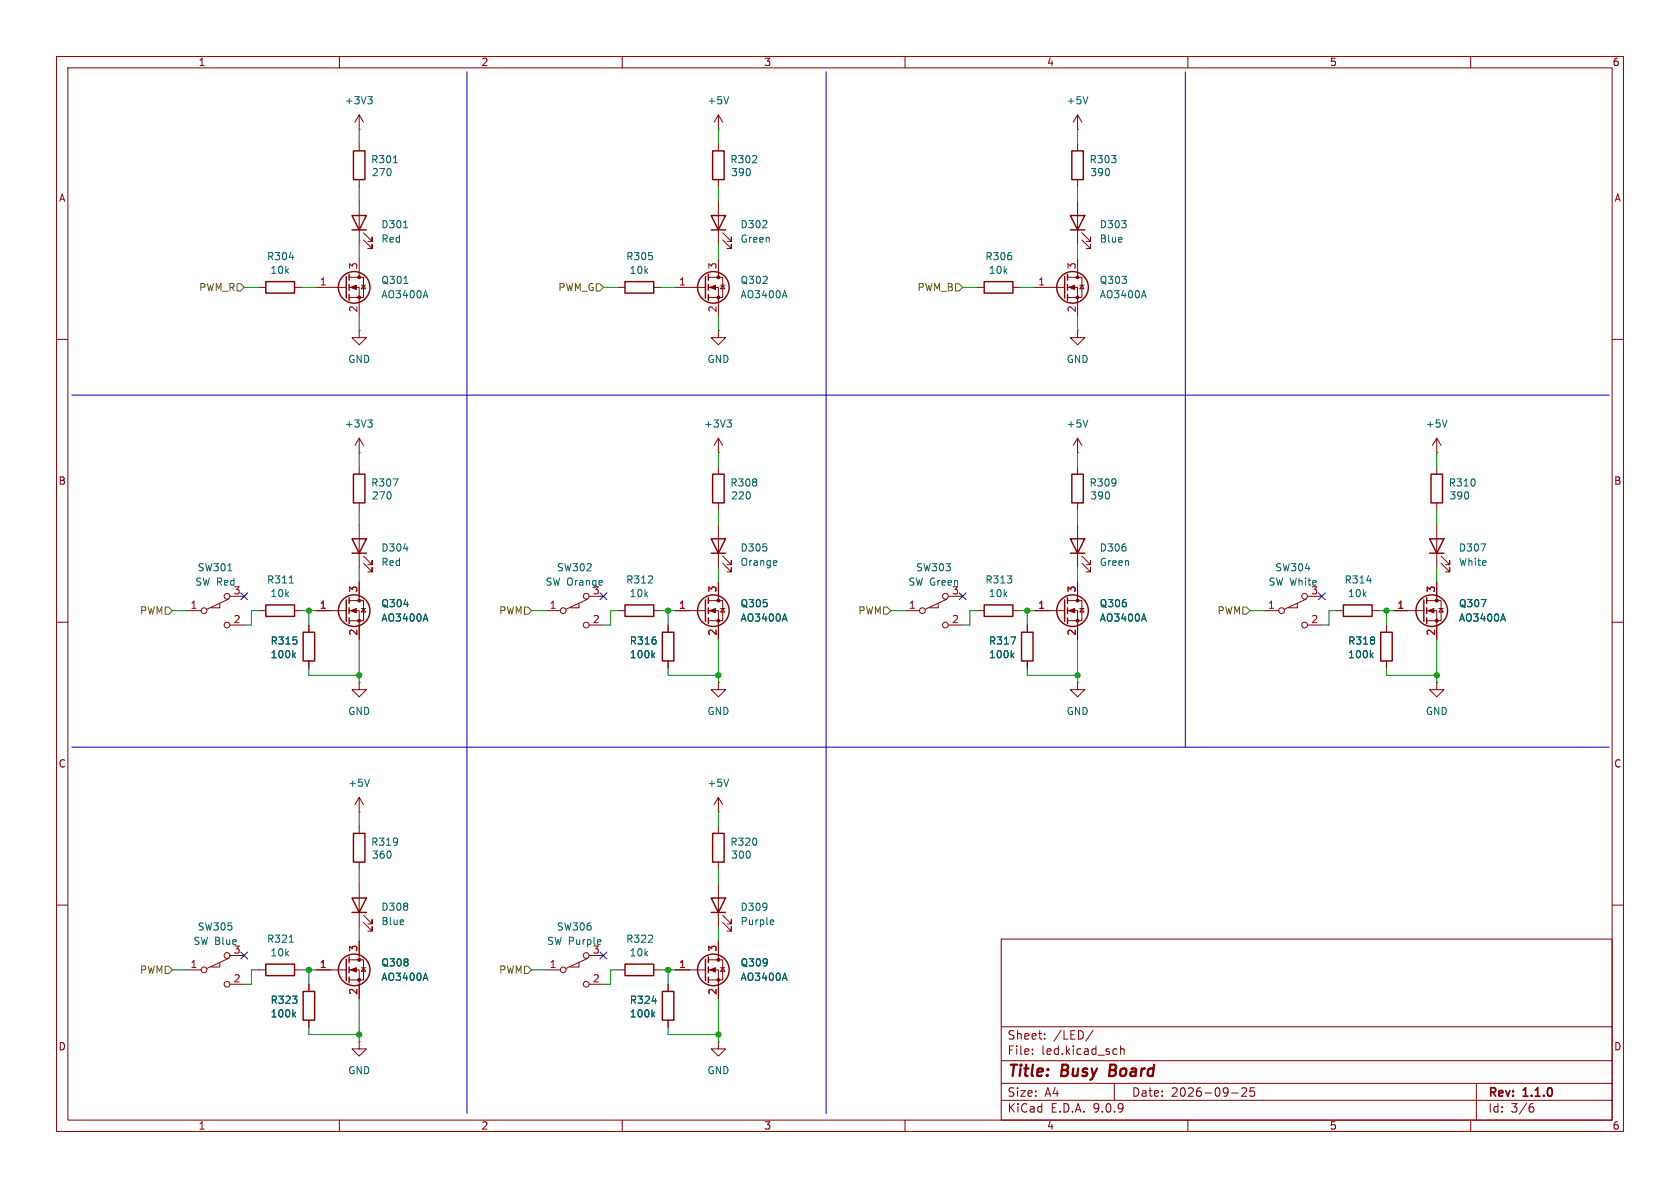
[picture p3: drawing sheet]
<svg xmlns="http://www.w3.org/2000/svg" width="297mm" height="210mm" viewBox="0 0 297 210" stroke-linecap="round" stroke-linejoin="round" font-family="sans-serif">
<g fill="none" stroke="#840000" stroke-width=".18">
<path d="M10 10h277v190h-277zM12 12h273v186h-273zM60 10v2M110 10v2M160 10v2M210 10v2M260 10v2M63.5 22.9h.1M63.5 20.3v2.6M63.5 25.4v1.3M63.5 31.8v1.2M63.5 35.6v7.6"/>
<path d="M63.5 20.3l-.8 1.3M63.5 20.3l.8 1.3M127 22.9h.1M127 20.3v2.6M127 25.4v1.3M127 31.8v1.2M127 35.6v7.6M127 20.3l-.8 1.3M127 20.3l.8 1.3M190.5 22.9h.1M190.5 20.3v2.6M190.5 25.4v1.3"/>
<path d="M190.5 31.8v1.2M190.5 35.6v7.6M190.5 20.3l-.8 1.3M190.5 20.3l.8 1.3M45.7 50.8h1.3M52.1 50.8h1.2M55.9 50.8h5.3M61.7 49h2.6v3.6h-2.6M61.7 50.8h1.8v5.1M63.5 58.4v1.3h1.3l-1.3 1.3-1.3-1.3h1.3M63.5 58.4h.1M63.5 45.7v3.3"/>
<path d="M63.9 50.4h.7M64.3 42.4l1.5 1.5v-.7v.7h-.8M64.3 41.1l1.5 1.6v-.8v.8h-.8M64.3 50.4l.3 .7h-.7zM109.2 50.8h1.3M115.6 50.8h1.2M119.4 50.8h5.3M125.2 49h2.6v3.6h-2.6M125.2 50.8h1.8v5.1M127 58.4v1.3h1.3l-1.3 1.3-1.3-1.3h1.3M127 58.4h.1M127 45.7v3.3"/>
<path d="M127.4 50.4h.7M127.8 42.4l1.5 1.5v-.7v.7h-.8M127.8 41.1l1.5 1.6v-.8v.8h-.8M127.8 50.4l.3 .7h-.7zM172.7 50.8h1.3M179.1 50.8h1.2M182.9 50.8h5.3M188.7 49h2.6v3.6h-2.6M188.7 50.8h1.8v5.1M190.5 58.4v1.3h1.3l-1.3 1.3-1.3-1.3h1.3M190.5 58.4h.1M190.5 45.7v3.3"/>
<path d="M190.9 50.4h.7M191.3 50.4l.3 .7h-.7zM191.3 42.4l1.5 1.5v-.7v.7h-.8M191.3 41.1l1.5 1.6v-.8v.8h-.8M10 60h2M63.5 77.5v2.5M63.5 77.5l-.8 1.2M63.5 77.5l.8 1.2M127 77.5v2.5M127 77.5l-.8 1.2M127 77.5l.8 1.2M190.5 77.5v2.5"/>
<path d="M190.5 77.5l-.8 1.2M190.5 77.5l.8 1.2M254 77.5v2.5M254 77.5l-.8 1.2M254 77.5l.8 1.2M285 60h2M63.5 80h.1M63.5 82.6v1.2M63.5 88.9v1.3M63.5 92.7v7.6M64.3 99.6l1.5 1.5v-.8v.8h-.8M64.3 98.3l1.5 1.5v-.7v.7h-.8"/>
<path d="M127 80h.1M127 82.6v1.2M127 88.9v1.3M127 92.7v7.6M127.8 99.6l1.5 1.5v-.8v.8h-.8M127.8 98.3l1.5 1.5v-.7v.7h-.8M190.5 80h.1M190.5 82.6v1.2M190.5 88.9v1.3M190.5 92.7v7.6M191.3 99.6l1.5 1.5v-.8v.8h-.8M191.3 98.3l1.5 1.5v-.7v.7h-.8"/>
<path d="M254 80h.1M254 82.6v1.2M254 88.9v1.3M254 92.7v7.6M254.8 99.6l1.5 1.5v-.8v.8h-.8M254.8 98.3l1.5 1.5v-.7v.7h-.8M10 110h2M33 108h2.6M38.9 106.7v.7h-1.6M40.4 105.9l-3.8 1.8M40.6 105.4h2.6M40.6 110.5h2.6"/>
<path d="M45.7 108h1.3M52.1 108h1.2M54.6 110.5v1.3M54.6 116.8v1.3M55.9 108h5.3M61.7 106.2h2.6v3.5h-2.6M61.7 108h1.8v5M63.5 102.9v3.3M63.9 107.6h.7M64.3 107.6l.3 .6h-.7zM96.5 108h2.6M102.4 106.7v.7h-1.6"/>
<path d="M103.9 105.9l-3.8 1.8M104.1 105.4h2.6M104.1 110.5h2.6M109.2 108h1.3M115.6 108h1.2M118.1 110.5v1.3M118.1 116.8v1.3M119.4 108h5.3M125.2 106.2h2.6v3.5h-2.6M125.2 108h1.8v5M127 102.9v3.3M127.4 107.6h.7"/>
<path d="M127.8 107.6l.3 .6h-.7zM160 108h2.6M165.9 106.7v.7h-1.6M167.4 105.9l-3.8 1.8M167.6 105.4h2.6M167.6 110.5h2.6M172.7 108h1.3M179.1 108h1.2M181.6 110.5v1.3M181.6 116.8v1.3M182.9 108h5.3M188.7 106.2h2.6v3.5h-2.6"/>
<path d="M188.7 108h1.8v5M190.5 102.9v3.3M190.9 107.6h.7M191.3 107.6l.3 .6h-.7zM223.5 108h2.6M229.4 106.7v.7h-1.6M230.9 105.9l-3.8 1.8M231.1 105.4h2.6M231.1 110.5h2.6M236.2 108h1.3M242.6 108h1.2M245.1 110.5v1.3"/>
<path d="M245.1 116.8v1.3M246.4 108h5.3M252.2 106.2h2.6v3.5h-2.6M252.2 108h1.8v5M254 102.9v3.3M254.4 107.6h.7M254.8 107.6l.3 .6h-.7zM285 110h2M63.5 120.7v1.2h1.3l-1.3 1.3-1.3-1.3h1.3M63.5 120.7h.1M127 120.7v1.2h1.3l-1.3 1.3-1.3-1.3h1.3M127 120.7h.1"/>
<path d="M190.5 120.7v1.2h1.3l-1.3 1.3-1.3-1.3h1.3M190.5 120.7h.1M254 120.7v1.2h1.3l-1.3 1.3-1.3-1.3h1.3M254 120.7h.1M63.5 143.5h.1M63.5 141l-.8 1.2M63.5 141l.8 1.2M63.5 141v2.5M63.5 146.1v1.2M63.5 152.4v1.3M63.5 156.2v7.6M127 143.5h.1"/>
<path d="M127 141v2.5M127 146.1v1.2M127 152.4v1.3M127 156.2v7.6M127 141l-.8 1.2M127 141l.8 1.2M10 160h2M33 171.5h2.6M38.9 170.2v.7h-1.6M40.4 169.4l-3.8 1.8M40.6 168.9h2.6M40.6 174h2.6"/>
<path d="M45.7 171.5h1.3M52.1 171.5h1.2M54.6 174v1.3M55.9 171.5h5.3M61.7 169.7h2.6v3.5h-2.6M61.7 171.5h1.8v5M63.5 166.4v3.3M63.9 171.1h.7M64.3 163.1l1.5 1.5v-.8v.8h-.8M64.3 161.8l1.5 1.5v-.7v.7h-.8M64.3 171.1l.3 .6h-.7zM96.5 171.5h2.6"/>
<path d="M102.4 170.2v.7h-1.6M103.9 169.4l-3.8 1.8M104.1 168.9h2.6M104.1 174h2.6M109.2 171.5h1.3M115.6 171.5h1.2M118.1 174v1.3M119.4 171.5h5.3M125.2 169.7h2.6v3.5h-2.6M125.2 171.5h1.8v5M127 166.4v3.3M127.4 171.1h.7"/>
<path d="M127.8 163.1l1.5 1.5v-.8v.8h-.8M127.8 161.8l1.5 1.5v-.7v.7h-.8M127.8 171.1l.3 .6h-.7zM177 166h108v32h-108zM285 160h2M54.6 180.3v1.3M60 198v2M63.5 184.2v1.2h1.3l-1.3 1.3-1.3-1.3h1.3M63.5 184.2h.1M110 198v2M118.1 180.3v1.3M127 184.2v1.2h1.3l-1.3 1.3-1.3-1.3h1.3"/>
<path d="M127 184.2h.1M160 198v2M177 194.5h108M177 191.5h108M177 187.5h108M177 181.5h108M182.5 186.3v.1M182.5 185.5v.1M184.7 183.6v.1M184.7 182.8v.1M193.2 182.1l-1.2 2M197 191.5v3"/>
<path d="M197.3 185.4l.2 .1M197.5 186.3l-.2 .1M198.1 184.9v1.5M198.1 185.5l.2-.1 .4 .1v.9M210 198v2M217.7 193.2h1.2M219.5 192.4l.6-.1 .2 .1 .1 .3-.9 1.1h.9M221.7 192.3h-.7v.7l.2-.1h.5l.1 .3-.1 .5-.2 .1-.5-.1M260 198v2M261 191.5v6.5M270.6 195.7h.4l.2 .3-.1 .5-.5 .1M271 195.1l-.4 .1"/>
<circle cx="36.1" cy="108" r=".51"/>
<circle cx="40.1" cy="110.5" r=".51"/>
<circle cx="40.1" cy="105.4" r=".51"/>
<circle cx="99.6" cy="108" r=".51"/>
<circle cx="103.6" cy="105.4" r=".51"/>
<circle cx="103.6" cy="110.5" r=".51"/>
<circle cx="163.1" cy="108" r=".51"/>
<circle cx="167.1" cy="105.4" r=".51"/>
<circle cx="167.1" cy="110.5" r=".51"/>
<circle cx="226.6" cy="108" r=".51"/>
<circle cx="230.6" cy="105.4" r=".51"/>
<circle cx="230.6" cy="110.5" r=".51"/>
<circle cx="36.1" cy="171.5" r=".51"/>
<circle cx="40.1" cy="168.9" r=".51"/>
<circle cx="40.1" cy="174" r=".51"/>
<circle cx="99.6" cy="171.5" r=".51"/>
<circle cx="103.6" cy="174" r=".51"/>
<circle cx="103.6" cy="168.9" r=".51"/>
</g>
<path d="M196.3 188.2l-.2 2h.7" fill="none" stroke="#840000" stroke-width=".4"/>
<g fill="none" stroke="#840000" stroke-width=".25">
<path d="M62.2 38.1h2.6l-1.3 2.5zM62.5 26.7h2v5.1h-2zM125.7 38.1h2.6l-1.3 2.5zM126 26.7h2v5.1h-2zM189.2 38.1h2.6l-1.3 2.5zM189.5 26.7h2v5.1h-2zM47 49.8h5.1v2h-5.1zM61.2 48.9v3.8M61.7 48.5v1M61.7 50.3v1M61.7 52.1v1M62.2 40.6h2.6"/>
<path d="M110.5 49.8h5.1v2h-5.1zM124.7 48.9v3.8M125.2 48.5v1M125.2 50.3v1M125.2 52.1v1M125.7 40.6h2.6M174 49.8h5.1v2h-5.1zM188.2 48.9v3.8M188.7 48.5v1M188.7 50.3v1M188.7 52.1v1M189.2 40.6h2.6"/>
<path d="M62.2 95.3h2.6l-1.3 2.5zM62.2 97.8h2.6M62.5 83.8h2v5.1h-2zM125.7 95.3h2.6l-1.3 2.5zM125.7 97.8h2.6M126 83.8h2v5.1h-2zM189.2 95.3h2.6l-1.3 2.5zM189.2 97.8h2.6M189.5 83.8h2v5.1h-2zM252.7 95.3h2.6l-1.3 2.5zM252.7 97.8h2.6M253 83.8h2v5.1h-2z"/>
<path d="M47 106.9h5.1v2.1h-5.1zM53.6 111.8h2v5h-2zM61.2 106v3.9M61.7 105.7v1M61.7 107.4v1.1M61.7 109.2v1M110.5 106.9h5.1v2.1h-5.1zM117.1 111.8h2v5h-2zM124.7 106v3.9M125.2 105.7v1M125.2 107.4v1.1M125.2 109.2v1"/>
<path d="M174 106.9h5.1v2.1h-5.1zM180.6 111.8h2v5h-2zM188.2 106v3.9M188.7 105.7v1M188.7 107.4v1.1M188.7 109.2v1M237.5 106.9h5.1v2.1h-5.1zM244.1 111.8h2v5h-2zM251.7 106v3.9M252.2 105.7v1M252.2 107.4v1.1M252.2 109.2v1"/>
<path d="M62.2 158.8h2.6l-1.3 2.5zM62.5 147.3h2v5.1h-2zM125.7 158.8h2.6l-1.3 2.5zM126 147.3h2v5.1h-2zM47 170.4h5.1v2.1h-5.1zM53.6 175.3h2v5h-2zM61.2 169.5v3.9M61.7 169.2v1M61.7 170.9v1.1M61.7 172.7v1M62.2 161.3h2.6M110.5 170.4h5.1v2.1h-5.1z"/>
<path d="M117.1 175.3h2v5h-2zM124.7 169.5v3.9M125.2 169.2v1M125.2 170.9v1.1M125.2 172.7v1M125.7 161.3h2.6"/>
<circle cx="62.6" cy="50.8" r="2.79"/>
<circle cx="126.1" cy="50.8" r="2.79"/>
<circle cx="189.6" cy="50.8" r="2.79"/>
<circle cx="62.6" cy="107.9" r="2.79"/>
<circle cx="126.1" cy="107.9" r="2.79"/>
<circle cx="189.6" cy="107.9" r="2.79"/>
<circle cx="253.1" cy="107.9" r="2.79"/>
<circle cx="62.6" cy="171.4" r="2.79"/>
<circle cx="126.1" cy="171.4" r="2.79"/>
</g>
<g fill="#840000" stroke="#840000" stroke-width=".18">
<path d="M189 50.8l1-.4v.8z"/>
<path d="M62 171.5l1-.4v.7z"/>
<path d="M62 108l1-.4v.7z"/>
<path d="M62 50.8l1-.4v.8z"/>
<path d="M189 108l1-.4v.7z"/>
<path d="M125.5 50.8l1-.4v.8z"/>
<path d="M125.5 171.5l1-.4v.7z"/>
<path d="M252.5 108l1-.4v.7z"/>
<path d="M125.5 108l1-.4v.7z"/>
<circle cx="190.5" cy="49" r=".25"/>
<circle cx="190.5" cy="52.6" r=".25"/>
<circle cx="63.5" cy="169.7" r=".25"/>
<circle cx="63.5" cy="173.2" r=".25"/>
<circle cx="63.5" cy="106.2" r=".25"/>
<circle cx="63.5" cy="109.7" r=".25"/>
<circle cx="63.5" cy="49" r=".25"/>
<circle cx="63.5" cy="52.6" r=".25"/>
<circle cx="190.5" cy="106.2" r=".25"/>
<circle cx="190.5" cy="109.7" r=".25"/>
<circle cx="127" cy="49" r=".25"/>
<circle cx="127" cy="52.6" r=".25"/>
<circle cx="127" cy="169.7" r=".25"/>
<circle cx="127" cy="173.2" r=".25"/>
<circle cx="254" cy="106.2" r=".25"/>
<circle cx="254" cy="109.7" r=".25"/>
<circle cx="127" cy="106.2" r=".25"/>
<circle cx="127" cy="109.7" r=".25"/>
</g>
<g fill="none" stroke="#006464" stroke-width=".18">
<path d="M65 17.1h.8l-.4 .5M65.6 17.6l.2 .2v.3l-.2 .3M128.8 17.1l-.4 1.3M192.3 17.1l-.4 1.3M69.6 28.8h.7M51.1 45.5h.8M71.4 40.3h.7M71.4 50.1h.7M75.2 51.4l.4 1.2M138.7 51.4l.4 1.2M202.2 51.4l.4 1.2M65 74.2h.8l-.4 .5"/>
<path d="M65.6 74.7l.2 .3v.3l-.2 .2M128.5 74.2h.8l-.4 .5M129.1 74.7l.2 .3v.3l-.2 .2M192.3 74.2l-.4 1.3M255.8 74.2l-.4 1.3M69.5 84.7h.8l-.5 1.2M71.4 97h.7M137.2 99.1l.1 .3-.6 .1M137.3 99.9l-.1 .1M261.8 96.1h.8l-.5 1.3M40.3 100.9h.7M51.1 103.1h.8"/>
<path d="M51.9 115.8l.4 .5M52.3 115.4l-.5 .5M75.2 108.5l.4 1.3M115.4 115.8l.4 .5M115.8 115.4l-.5 .5M138.7 108.5l.4 1.3M178.7 112.6h.9l-.6 1.3M178.9 115.8l.4 .5M179.3 115.4l-.5 .5M202.2 108.5l.4 1.3M241.6 102.6h.8M242.4 115.8l.4 .5"/>
<path d="M242.8 115.4l-.5 .5M265.7 108.5l.4 1.3M65.3 137.7l-.4 1.3M128.8 137.7l-.4 1.3M51.1 166.6h.8M51.9 179.3l.4 .5M52.3 178.9l-.5 .5M75.2 172l.4 1.3M106 166.1l.2 .3-.6 .1M115.3 176.9h.8M115.4 179.3l.4 .5M115.8 178.9l-.5 .5"/>
<path d="M136.4 162.6l.3 .1 .1 .2-.6 .1M136.7 163.4l-.3 .1M138.7 172l.4 1.3"/>
</g>
<path d="M41.9 50.2h.6l.7 .6-.7 .6h-.6zM105.4 50.2h.6l.7 .6-.7 .6h-.6zM168.9 50.2h.6l.7 .6-.7 .6h-.6zM29.2 107.3h.6l.7 .7-.7 .6h-.6zM92.7 107.3h.6l.7 .7-.7 .6h-.6zM156.2 107.3h.6l.7 .7-.7 .6h-.6zM219.7 107.3h.6l.7 .7-.7 .6h-.6zM29.2 170.8h.6l.7 .7-.7 .6h-.6zM92.7 170.8h.6l.7 .7-.7 .6h-.6z" fill="none" stroke="#725600" stroke-width=".18"/>
<path d="M82.5 12.7v184.2M146 12.7v184.2M209.5 12.7v119.4M12.7 69.9h271.8M12.7 132.1h271.8" fill="none" stroke="#0000c2" stroke-width=".18"/>
<g fill="none" stroke="#009600" stroke-width=".18">
<path d="M63.5 22.9v2.5M63.5 33v2.6M127 22.9v2.5M127 33v2.6M190.5 22.9v2.5M190.5 33v2.6M43.2 50.8h2.5M53.3 50.8h2.6M63.5 43.2v2.5M63.5 55.9v2.5M106.7 50.8h2.5M116.8 50.8h2.6"/>
<path d="M127 43.2v2.5M127 55.9v2.5M170.2 50.8h2.5M180.3 50.8h2.6M190.5 43.2v2.5M190.5 55.9v2.5M63.5 80v2.6M63.5 90.2v2.5M127 80v2.6M127 90.2v2.5M190.5 80v2.6M190.5 90.2v2.5"/>
<path d="M254 80v2.6M254 90.2v2.5M30.5 108h2.5M45.7 108h-1.3v2.5h-1.2M53.3 108h2.6M54.6 118.1v1.3h8.9M54.6 108v2.5M63.5 100.3v2.6M63.5 113v7.7M94 108h2.5M109.2 108h-1.3v2.5h-1.2M116.8 108h2.6"/>
<path d="M118.1 118.1v1.3h8.9M118.1 108v2.5M127 100.3v2.6M127 113v7.7M157.5 108h2.5M172.7 108h-1.3v2.5h-1.2M180.3 108h2.6M181.6 118.1v1.3h8.9M181.6 108v2.5M190.5 100.3v2.6M190.5 113v7.7M221 108h2.5"/>
<path d="M236.2 108h-1.3v2.5h-1.2M243.8 108h2.6M245.1 118.1v1.3h8.9M245.1 108v2.5M254 100.3v2.6M254 113v7.7M63.5 143.5v2.6M63.5 153.7v2.5M127 143.5v2.6M127 153.7v2.5M30.5 171.5h2.5M45.7 171.5h-1.3v2.5h-1.2"/>
<path d="M53.3 171.5h2.6M54.6 171.5v2.5M63.5 163.8v2.6M63.5 176.5v7.7M94 171.5h2.5M109.2 171.5h-1.3v2.5h-1.2M116.8 171.5h2.6M118.1 171.5v2.5M127 163.8v2.6M127 176.5v7.7M54.6 181.6v1.3h8.9M118.1 181.6v1.3h8.9"/>
</g>
<path d="M42.6 104.8l1.2 1.2M43.8 104.8l-1.2 1.2M106.1 104.8l1.2 1.2M107.3 104.8l-1.2 1.2M169.6 104.8l1.2 1.2M170.8 104.8l-1.2 1.2M233.1 104.8l1.2 1.2M234.3 104.8l-1.2 1.2M42.6 168.3l1.2 1.2M43.8 168.3l-1.2 1.2M106.1 168.3l1.2 1.2M107.3 168.3l-1.2 1.2" fill="none" stroke="#000084" stroke-width=".18"/>
<g fill="#009600" stroke="#009600" stroke-width=".18">
<circle cx="181.6" cy="108" r=".46"/>
<circle cx="118.1" cy="108" r=".46"/>
<circle cx="118.1" cy="171.5" r=".46"/>
<circle cx="127" cy="182.9" r=".46"/>
<circle cx="245.1" cy="108" r=".46"/>
<circle cx="127" cy="119.4" r=".46"/>
<circle cx="254" cy="119.4" r=".46"/>
<circle cx="190.5" cy="119.4" r=".46"/>
<circle cx="63.5" cy="119.4" r=".46"/>
<circle cx="54.6" cy="108" r=".46"/>
<circle cx="54.6" cy="171.5" r=".46"/>
<circle cx="63.5" cy="182.9" r=".46"/>
</g>
<g font-size="2.8" fill="#840000">
<text x="178" y="190.9">Title:</text>
<text x="187.7" y="190.9">Busy</text>
<text x="196.9" y="190.9">Board</text>
</g>
<g font-size="2.1" fill="#840000">
<text x="178" y="184">Sheet:</text>
<text x="186.2" y="184">/LED/</text>
<text x="178" y="186.7">File:</text>
<text x="184.1" y="186.7">led.kicad_sch</text>
<text x="178" y="196.9">KiCad</text>
<text x="178" y="194.1">Size:</text>
<text x="184.7" y="194.1">A4</text>
<text x="185.7" y="196.9">E.D.A.</text>
<text x="193.3" y="196.9">9.0.9</text>
<text x="200" y="194.1">Date:</text>
<text x="207" y="194.1">2026-09-25</text>
<text x="263" y="194.3">Rev:</text>
<text x="263" y="196.9">Id:</text>
<text x="267.1" y="196.9">3/6</text>
<text x="269.4" y="194.3">1.1.0</text>
</g>
<g font-size="1.8" fill="#840000">
<text x="35" y="11.9">1</text>
<text x="85" y="11.9">2</text>
<text x="135" y="11.9">3</text>
<text x="185" y="11.9">4</text>
<text x="235" y="11.9">5</text>
<text x="285" y="11.9">6</text>
<text x="10.3" y="35.9">A</text>
<text x="285.3" y="35.9">A</text>
<text x="10.3" y="85.9">B</text>
<text x="285.3" y="85.9">B</text>
<text x="10.3" y="135.9">C</text>
<text x="285.3" y="135.9">C</text>
<text x="10.3" y="185.9">D</text>
<text x="285.3" y="185.9">D</text>
<text x="35" y="199.9">1</text>
<text x="85" y="199.9">2</text>
<text x="135" y="199.9">3</text>
<text x="185" y="199.9">4</text>
<text x="235" y="199.9">5</text>
<text x="285" y="199.9">6</text>
</g>
<g font-size="1.8" fill="#006464">
<text x="60.9" y="18.6">+3V3</text>
<text x="125" y="18.6">+5V</text>
<text x="188.5" y="18.6">+5V</text>
<text x="65.5" y="29.1">R301</text>
<text x="129" y="29.1">R302</text>
<text x="192.5" y="29.1">R303</text>
<text x="65.6" y="31.3">270</text>
<text x="129.1" y="31.3">390</text>
<text x="192.6" y="31.3">390</text>
<text x="67.3" y="40.6">D301</text>
<text x="130.8" y="40.6">D302</text>
<text x="194.3" y="40.6">D303</text>
<text x="47.1" y="46.2">R304</text>
<text x="67.3" y="43.1">Red</text>
<text x="110.6" y="46.2">R305</text>
<text x="130.8" y="43.1">Green</text>
<text x="174.1" y="46.2">R306</text>
<text x="194.3" y="43.1">Blue</text>
<text x="47.7" y="48.6">10k</text>
<text x="67.3" y="52.9">AO3400A</text>
<text x="67.3" y="50.4">Q301</text>
<text x="111.2" y="48.6">10k</text>
<text x="130.8" y="52.9">AO3400A</text>
<text x="130.8" y="50.4">Q302</text>
<text x="174.7" y="48.6">10k</text>
<text x="194.3" y="52.9">AO3400A</text>
<text x="194.3" y="50.4">Q303</text>
<text x="61.5" y="64.4">GND</text>
<text x="125" y="64.4">GND</text>
<text x="188.5" y="64.4">GND</text>
<text x="60.9" y="75.8">+3V3</text>
<text x="124.4" y="75.8">+3V3</text>
<text x="188.5" y="75.8">+5V</text>
<text x="252" y="75.8">+5V</text>
<text x="65.5" y="86.2">R307</text>
<text x="65.6" y="88.5">270</text>
<text x="129" y="86.2">R308</text>
<text x="129.1" y="88.5">220</text>
<text x="192.5" y="86.2">R309</text>
<text x="192.6" y="88.5">390</text>
<text x="256" y="86.2">R310</text>
<text x="256.1" y="88.5">390</text>
<text x="34.9" y="101.2">SW301</text>
<text x="67.3" y="97.7">D304</text>
<text x="67.3" y="100.2">Red</text>
<text x="98.4" y="101.2">SW302</text>
<text x="130.8" y="97.7">D305</text>
<text x="130.8" y="100.2">Orange</text>
<text x="161.9" y="101.2">SW303</text>
<text x="194.3" y="97.7">D306</text>
<text x="194.3" y="100.2">Green</text>
<text x="225.4" y="101.2">SW304</text>
<text x="257.8" y="97.7">D307</text>
<text x="257.8" y="100.2">White</text>
<text x="34.4" y="103.7">SW Red</text>
<text x="41.2" y="105.2">3</text>
<text x="47.1" y="103.4">R311</text>
<text x="47.7" y="105.8">10k</text>
<text x="67.3" y="107.5">Q304</text>
<text x="96.4" y="103.7">SW Orange</text>
<text x="104.7" y="105.2">3</text>
<text x="110.6" y="103.4">R312</text>
<text x="111.2" y="105.8">10k</text>
<text x="130.8" y="107.5">Q305</text>
<text x="160.5" y="103.7">SW Green</text>
<text x="168.2" y="105.2">3</text>
<text x="174.1" y="103.4">R313</text>
<text x="174.7" y="105.8">10k</text>
<text x="194.3" y="107.5">Q306</text>
<text x="224.2" y="103.7">SW White</text>
<text x="231.7" y="105.2">3</text>
<text x="237.6" y="103.4">R314</text>
<text x="238.2" y="105.8">10k</text>
<text x="257.8" y="107.5">Q307</text>
<text x="67.3" y="110.1">AO3400A</text>
<text x="130.8" y="110.1">AO3400A</text>
<text x="194.3" y="110.1">AO3400A</text>
<text x="257.8" y="110.1">AO3400A</text>
<text x="47.7" y="116.6">100k</text>
<text x="47.7" y="114.1">R315</text>
<text x="111.2" y="116.6">100k</text>
<text x="111.2" y="114.1">R316</text>
<text x="174.7" y="116.6">100k</text>
<text x="174.7" y="114.1">R317</text>
<text x="238.2" y="116.6">100k</text>
<text x="238.2" y="114.1">R318</text>
<text x="61.5" y="126.6">GND</text>
<text x="125" y="126.6">GND</text>
<text x="188.5" y="126.6">GND</text>
<text x="252" y="126.6">GND</text>
<text x="61.5" y="139.3">+5V</text>
<text x="125" y="139.3">+5V</text>
<text x="65.5" y="149.7">R319</text>
<text x="129" y="149.7">R320</text>
<text x="65.6" y="152">360</text>
<text x="129.1" y="152">300</text>
<text x="67.3" y="161.2">D308</text>
<text x="130.8" y="161.2">D309</text>
<text x="34.1" y="167.2">SW Blue</text>
<text x="34.9" y="164.7">SW305</text>
<text x="47.1" y="166.9">R321</text>
<text x="67.3" y="163.7">Blue</text>
<text x="96.6" y="167.2">SW Purple</text>
<text x="98.4" y="164.7">SW306</text>
<text x="110.6" y="166.9">R322</text>
<text x="130.8" y="163.7">Purple</text>
<text x="41.2" y="168.7">3</text>
<text x="47.7" y="169.3">10k</text>
<text x="67.3" y="173.6">AO3400A</text>
<text x="67.3" y="171">Q308</text>
<text x="104.7" y="168.7">3</text>
<text x="111.2" y="169.3">10k</text>
<text x="130.8" y="173.6">AO3400A</text>
<text x="130.8" y="171">Q309</text>
<text x="47.7" y="177.6">R323</text>
<text x="111.2" y="177.6">R324</text>
<text x="47.7" y="180.1">100k</text>
<text x="111.2" y="180.1">100k</text>
<text x="61.5" y="190.1">GND</text>
<text x="125" y="190.1">GND</text>
</g>
<g font-size="1.8" fill="#a90000">
<text x="63.2" y="47.7" transform="rotate(-90 63.2 47.7)">3</text>
<text x="126.7" y="47.7" transform="rotate(-90 126.7 47.7)">3</text>
<text x="190.2" y="47.7" transform="rotate(-90 190.2 47.7)">3</text>
<text x="56.4" y="50.5">1</text>
<text x="119.9" y="50.5">1</text>
<text x="183.4" y="50.5">1</text>
<text x="63.2" y="55.3" transform="rotate(-90 63.2 55.3)">2</text>
<text x="126.7" y="55.3" transform="rotate(-90 126.7 55.3)">2</text>
<text x="190.2" y="55.3" transform="rotate(-90 190.2 55.3)">2</text>
<text x="33.6" y="107.7">1</text>
<text x="56.4" y="107.7">1</text>
<text x="63.2" y="104.8" transform="rotate(-90 63.2 104.8)">3</text>
<text x="97.1" y="107.7">1</text>
<text x="119.9" y="107.7">1</text>
<text x="126.7" y="104.8" transform="rotate(-90 126.7 104.8)">3</text>
<text x="160.6" y="107.7">1</text>
<text x="183.4" y="107.7">1</text>
<text x="190.2" y="104.8" transform="rotate(-90 190.2 104.8)">3</text>
<text x="224.1" y="107.7">1</text>
<text x="246.9" y="107.7">1</text>
<text x="253.7" y="104.8" transform="rotate(-90 253.7 104.8)">3</text>
<text x="41.2" y="110.2">2</text>
<text x="63.2" y="112.5" transform="rotate(-90 63.2 112.5)">2</text>
<text x="104.7" y="110.2">2</text>
<text x="126.7" y="112.5" transform="rotate(-90 126.7 112.5)">2</text>
<text x="168.2" y="110.2">2</text>
<text x="190.2" y="112.5" transform="rotate(-90 190.2 112.5)">2</text>
<text x="231.7" y="110.2">2</text>
<text x="253.7" y="112.5" transform="rotate(-90 253.7 112.5)">2</text>
<text x="33.6" y="171.2">1</text>
<text x="41.2" y="173.7">2</text>
<text x="56.4" y="171.2">1</text>
<text x="63.2" y="168.3" transform="rotate(-90 63.2 168.3)">3</text>
<text x="97.1" y="171.2">1</text>
<text x="104.7" y="173.7">2</text>
<text x="119.9" y="171.2">1</text>
<text x="126.7" y="168.3" transform="rotate(-90 126.7 168.3)">3</text>
<text x="63.2" y="176" transform="rotate(-90 63.2 176)">2</text>
<text x="126.7" y="176" transform="rotate(-90 126.7 176)">2</text>
</g>
<g font-size="1.8" fill="#725600">
<text x="35.1" y="51.7">PWM_R</text>
<text x="98.6" y="51.7">PWM_G</text>
<text x="162.1" y="51.7">PWM_B</text>
<text x="24.6" y="108.8">PWM</text>
<text x="88.1" y="108.8">PWM</text>
<text x="151.6" y="108.8">PWM</text>
<text x="215.1" y="108.8">PWM</text>
<text x="24.6" y="172.3">PWM</text>
<text x="88.1" y="172.3">PWM</text>
</g>
</svg>
